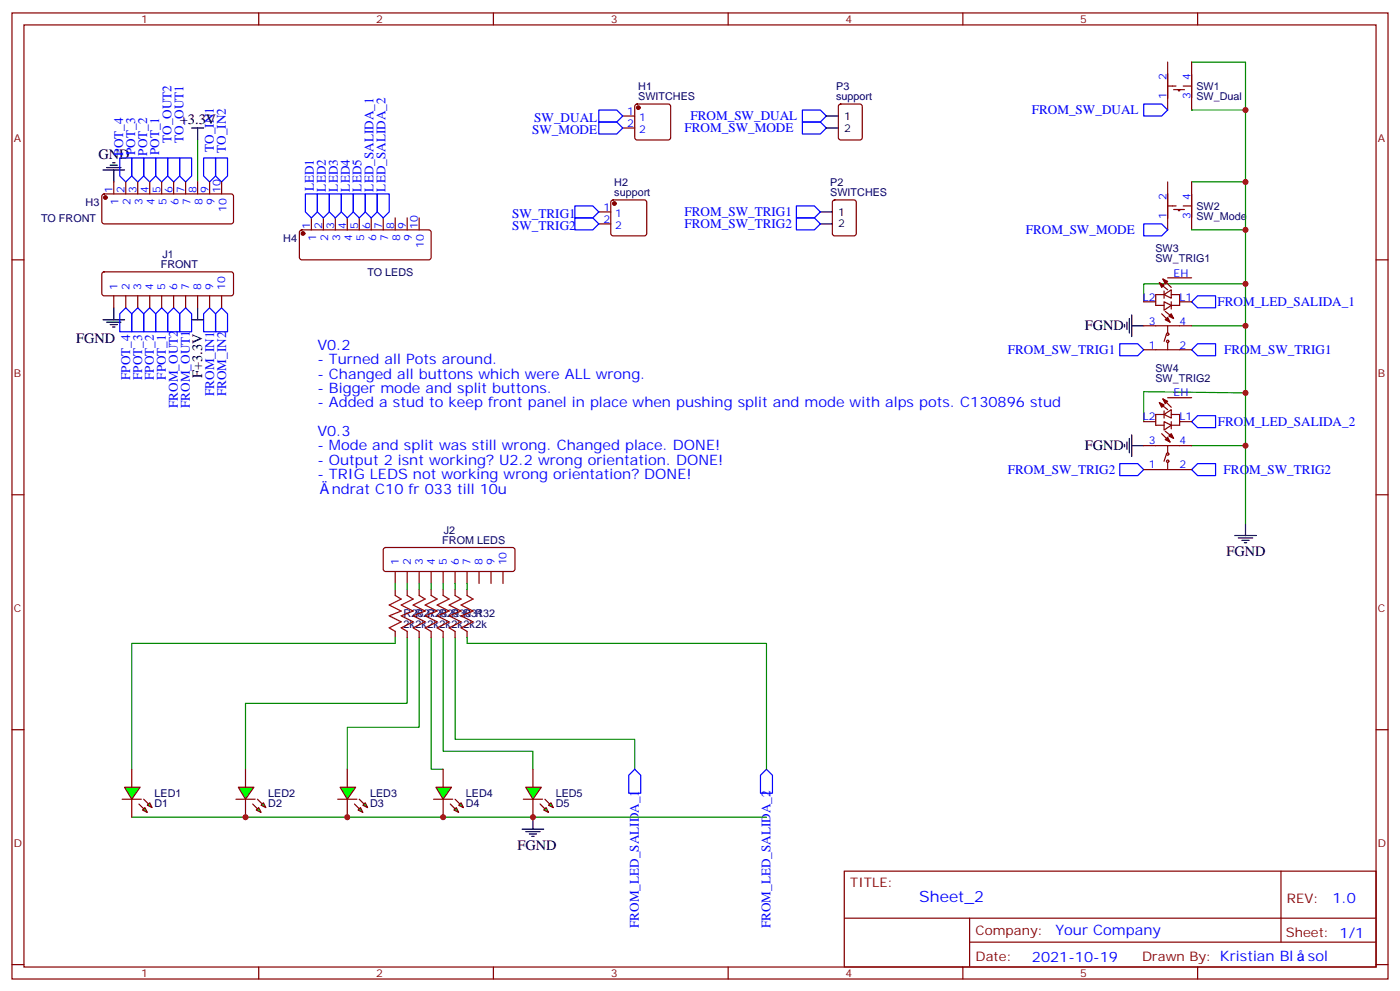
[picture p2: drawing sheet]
<svg xmlns="http://www.w3.org/2000/svg" width="412mm" height="292mm" viewBox="0 0 412 292" stroke-linecap="round" stroke-linejoin="round" font-family="sans-serif">
<g fill="none" stroke="#870000" stroke-width=".35">
<path d="M3.5 3.8h405.4v284.3h-405.4zM7.1 7.3h398.2v277.3h-398.2zM76.2 3.8v3.5M145.3 3.8v3.5M214.5 3.8v3.5M283.6 3.8v3.5M344 18.3v14.1M351 18.3v14.1M352.8 3.8v3.5M183.4 34.1h3.6M183.4 37.7h3.6M187.2 30.8l.5-.2h9.1l.5 .2 .3 .5v9.2l-.3 .5-.5 .2h-9.1l-.5-.2-.2-.5v-9.2z"/>
<path d="M247.2 30.8l.4-.2h5.7l.6 .5 .1 9.4-.5 .6-5.9 .1-.6-.5-.1-9.4zM344 25.3h2.4M345.7 26.4h3.2M347.1 26.4v.3h.4v-.3M348.5 25.3h2.5M30.2 57.3l.5-.2h37.7l.4 .7v7.4l-.2 .5-.5 .2h-37.4l-.5-.2-.2-.5v-7.4zM33.5 53.6v3.5M37 53.6v3.5M40.6 53.6v3.5M44.1 53.6v3.5M47.6 53.6v3.5M51.2 53.6v3.5"/>
<path d="M54.7 53.6v3.5M58.2 53.6v3.5M61.7 53.6v3.5M65.3 53.6v3.5M180.2 59l.4-.2h9.2l.5 .2 .2 .5v9.2l-.2 .5-.5 .2h-9.2l-.5-.2-.2-.5v-9.2zM245.4 59l.5-.2h5.6l.7 .5v9.4l-.4 .7h-5.9l-.7-.4v-9.5zM344 53.6v14.1M351 53.6v14.1M3.5 76.5h3.6M88.4 67.9l.5-.2h37.7l.4 .7v7.4l-.2 .5-.5 .2h-37.4l-.5-.3-.2-.4v-7.4zM91.7 64.1v3.6M95.2 64.1v3.6"/>
<path d="M98.8 64.1v3.6M102.3 64.1v3.6M105.8 64.1v3.6M109.4 64.1v3.6M112.9 64.1v3.6M116.4 64.1v3.6M119.9 64.1v3.6M123.5 64.1v3.6M176.4 62.4h3.5M176.4 65.9h3.5M344 60.6h2.4M345.7 61.7h3.2"/>
<path d="M347.1 61.7v.3h.4v-.3M348.5 60.6h2.5M405.3 76.5h3.6M30.2 80.2l.5-.2h37.4l.5 .2 .2 .5v5.7l-.2 .5-.5 .2h-37.4l-.5-.3-.2-.4v-5.7zM33.5 87.1v3.5M37 87.1v3.5M40.6 87.1v3.5M44.1 87.1v3.5M47.6 87.1v3.5M51.2 87.1v3.5M54.7 87.1v3.5M58.2 87.1v3.5"/>
<path d="M61.7 87.1v3.5M65.3 87.1v3.5M3.5 145.6h3.6M405.3 145.6h3.6M113.1 161.4l.5-.3h37.4l.5 .3 .2 .5v5.6l-.2 .5-.5 .2h-37.4l-.5-.2-.2-.5v-5.6zM116.4 168.2v3.5M116.4 173.5v1.8M119.9 168.2v3.5M119.9 173.5v1.8M123.5 168.2v3.5M123.5 173.5v1.8M127 168.2v3.5"/>
<path d="M127 173.5v1.8M130.5 168.2v3.5M130.5 173.5v1.8M134.1 168.2v3.5M134.1 173.5v1.8M137.6 168.2v3.5M137.6 173.5v1.8M141.1 168.2v3.5M144.6 168.2v3.5M148.2 168.2v3.5M116.4 185.8v1.8M119.9 185.8v1.8"/>
<path d="M123.5 185.8v1.8M127 185.8v1.8M130.5 185.8v1.8M134.1 185.8v1.8M137.6 185.8v1.8M3.5 214.8h3.6M405.3 214.8h3.6M248.7 256.4h156.6v28.2h-156.6zM377.3 256.4v20.9M248.7 270.2h156.5M285.6 277.3h119.6M285.6 270.2v14.2"/>
<path d="M3.5 283.9h3.6M76.2 284.6v3.5M145.3 284.6v3.5M214.5 284.6v3.5M283.6 284.6v3.5M352.8 284.6v3.5M405.3 283.9h3.6"/>
</g>
<g fill="none" stroke="#008700" stroke-width=".35">
<path d="M351 18.3h15.9v14.1M58.2 41.2v12.4M351 53.6h15.9M366.9 83.5h-30v5.3M366.9 115.6l-30-.3v8.8M116.4 171.7v1.8M119.9 171.7v1.8M123.5 171.7v1.8M127 171.7v1.8M130.5 171.7v1.8M134.1 171.7v1.8M137.6 171.7v1.8"/>
<path d="M116.4 187.6v1.8h-77.6v37M119.9 187.6v19.4h-47.6v19.4M123.5 187.6v26.5h-21.2v12.3M127 187.6v38.8h3.5M130.5 187.6v33.5h26.5v5.3M134.1 187.6v30h52.9v8.8M137.6 187.6v1.8h88.2v37M38.8 240.5h187"/>
</g>
<g fill="none" stroke="#00f" stroke-width=".35">
<path d="M176.4 32.4h5.3l1.7 1.7-1.7 1.8h-5.3zM176.4 35.9h5.3l1.7 1.8-1.7 1.7h-5.3zM236.4 35.9h5.3l1.7 1.8-1.7 1.7h-5.3zM236.4 32.4h5.3l1.7 1.7-1.7 1.8h-5.3zM35.3 46.5h3.5v5.3l-1.8 1.8-1.7-1.8zM38.8 46.5h3.5v5.3l-1.7 1.8-1.8-1.8zM42.3 46.5h3.6v5.3l-1.8 1.8-1.8-1.8zM45.9 46.5h3.5v5.3l-1.8 1.8-1.7-1.8zM49.4 46.5h3.5v5.3l-1.7 1.8-1.8-1.8zM52.9 46.5h3.5v5.3l-1.7 1.8-1.8-1.8zM60 46.5h3.5v5.3l-1.8 1.8-1.7-1.8zM63.5 46.5h3.5v5.3l-1.7 1.8-1.8-1.8z"/>
<path d="M169.3 60.6h5.3l1.8 1.8-1.8 1.7h-5.3zM169.3 64.1h5.3l1.8 1.8-1.8 1.8h-5.3zM234.6 60.6h5.3l1.8 1.8-1.8 1.7h-5.3zM234.6 64.1h5.3l1.8 1.8-1.8 1.8h-5.3zM37 90.6l1.8 1.8v5.2h-3.5v-5.2zM38.8 92.4l1.8-1.8 1.7 1.8v5.2h-3.5zM44.1 90.6l1.8 1.8v5.2h-3.6v-5.2zM47.6 90.6l1.8 1.8v5.2h-3.5v-5.2zM51.2 90.6l1.7 1.8v5.2h-3.5v-5.2zM54.7 90.6l1.7 1.8v5.2h-3.5v-5.2zM60 92.4l1.7-1.8 1.8 1.8v5.2h-3.5zM65.3 90.6l1.7 1.8v5.2h-3.5v-5.2z"/>
<path d="M351 88.8l1.8-1.7h5.3v3.5h-5.3zM351 102.9l1.8-1.7h5.3v3.5h-5.3zM351 124.1l1.8-1.8h5.3v3.6h-5.3zM351 138.2l1.8-1.7h5.3v3.5h-5.3zM187 226.4l1.7 1.8v5.3h-3.5v-5.3zM225.8 226.4l1.7 1.8v5.3h-3.5v-5.3z"/>
</g>
<g fill="#870000" stroke="#870000" stroke-width=".35">
<circle cx="188" cy="31.7" r=".53"/>
<circle cx="181" cy="59.9" r=".53"/>
<circle cx="89.3" cy="68.7" r=".53"/>
<circle cx="31" cy="58.1" r=".53"/>
</g>
<g fill="none" stroke="#000" stroke-width=".35">
<path d="M56.4 37.7h3.6M58.2 37.7v3.5M243.4 34.1h3.5M243.4 37.7h3.5M30.3 50h6.4M31.4 49.3h4.2M32.5 48.6h2.1M33.2 47.9h.7M33.5 50v3.6M241.7 62.4h3.5M241.7 65.9h3.5M30.3 94.1h6.4"/>
<path d="M31.4 94.8h4.2M32.5 95.5h2.1M33.2 96.2h.7M33.5 90.6v3.5M56.4 94.1h3.6M58.2 90.6v3.5M331.3 95.5v.7M332 94.8v2.1M332.7 93.8v4.2M333.4 95.9h3.5M333.4 92.7v6.4M331.3 130.8v.7"/>
<path d="M332 130.1v2.1M332.7 129v4.3M333.4 128v6.3M333.4 131.2h3.5M153.8 244.1h6.4M154.9 244.8h4.2M155.9 245.5h2.1M156.6 246.2h.7M157 240.5v3.6"/>
</g>
<path d="M116.4 175.3l1.8 1-3.5 1.8 3.5 1.7-3.5 1.5 3.5 1.7-3.5 1.8 1.7 1M119.9 175.3l1.8 1-3.5 1.8 3.5 1.7-3.5 1.5 3.5 1.7-3.5 1.8 1.7 1M123.5 175.3l1.7 1-3.5 1.8 3.5 1.7-3.5 1.5 3.5 1.7-3.5 1.8 1.8 1M127 175.3l1.8 1-3.6 1.8 3.6 1.7-3.6 1.5 3.6 1.7-3.6 1.8 1.8 1M130.5 175.3l1.8 1-3.5 1.8 3.5 1.7-3.5 1.5 3.5 1.7-3.5 1.8 1.7 1M134.1 175.3l1.7 1-3.5 1.8 3.5 1.7-3.5 1.5 3.5 1.7-3.5 1.8 1.8 1M137.6 175.3l1.7 1-3.5 1.8 3.5 1.7-3.5 1.5 3.5 1.7-3.5 1.8 1.8 1" fill="none" stroke="#a10000" stroke-width=".35"/>
<path d="M154.9 231.7h4.6l-2.5 3.5z" fill="#0f0" stroke="#870000" stroke-width=".35"/>
<path d="M154.2 235.2h5.6z" fill="#f00" stroke="#870000" stroke-width=".35"/>
<g fill="#870000" stroke="#870000" stroke-width=".35">
<path d="M160.5 235.2l1.4 1.4z"/>
<path d="M159.1 236.6l1.4 1.5z"/>
</g>
<g fill="#0f0" stroke="#870000" stroke-width=".35">
<path d="M161.6 237l.7-.7 .7 1.4z"/>
<path d="M160.2 238.4l.7-.7 .7 1.4z"/>
</g>
<path d="M157 226.4v5.3M157 235.2v5.3" fill="none" stroke="#870000" stroke-width=".35"/>
<path d="M128.4 231.7h4.6l-2.5 3.5z" fill="#0f0" stroke="#870000" stroke-width=".35"/>
<path d="M127.7 235.2h5.6z" fill="#f00" stroke="#870000" stroke-width=".35"/>
<g fill="#870000" stroke="#870000" stroke-width=".35">
<path d="M134.1 235.2l1.4 1.4z"/>
<path d="M132.6 236.6l1.5 1.5z"/>
</g>
<g fill="#0f0" stroke="#870000" stroke-width=".35">
<path d="M135.1 237l.7-.7 .7 1.4z"/>
<path d="M133.7 238.4l.7-.7 .7 1.4z"/>
</g>
<path d="M130.5 226.4v5.3M130.5 235.2v5.3" fill="none" stroke="#870000" stroke-width=".35"/>
<path d="M100.2 231.7h4.6l-2.5 3.5z" fill="#0f0" stroke="#870000" stroke-width=".35"/>
<path d="M99.5 235.2h5.6z" fill="#f00" stroke="#870000" stroke-width=".35"/>
<g fill="#870000" stroke="#870000" stroke-width=".35">
<path d="M105.8 235.2l1.4 1.4z"/>
<path d="M104.4 236.6l1.4 1.5z"/>
</g>
<g fill="#0f0" stroke="#870000" stroke-width=".35">
<path d="M106.9 237l.7-.7 .7 1.4z"/>
<path d="M105.5 238.4l.7-.7 .7 1.4z"/>
</g>
<path d="M102.3 226.4v5.3M102.3 235.2v5.3" fill="none" stroke="#870000" stroke-width=".35"/>
<path d="M70.2 231.7h4.6l-2.5 3.5z" fill="#0f0" stroke="#870000" stroke-width=".35"/>
<path d="M69.5 235.2h5.6z" fill="#f00" stroke="#870000" stroke-width=".35"/>
<g fill="#870000" stroke="#870000" stroke-width=".35">
<path d="M75.8 235.2l1.5 1.4z"/>
<path d="M74.4 236.6l1.4 1.5z"/>
</g>
<g fill="#0f0" stroke="#870000" stroke-width=".35">
<path d="M77.6 236.3l.7 1.4-1.4-.7z"/>
<path d="M75.5 238.4l.7-.7 .7 1.4z"/>
</g>
<path d="M72.3 226.4v5.3M72.3 235.2v5.3" fill="none" stroke="#870000" stroke-width=".35"/>
<path d="M36.7 231.7h4.6l-2.5 3.5z" fill="#0f0" stroke="#870000" stroke-width=".35"/>
<path d="M36 235.2h5.6z" fill="#f00" stroke="#870000" stroke-width=".35"/>
<g fill="#870000" stroke="#870000" stroke-width=".35">
<path d="M42.3 235.2l1.4 1.4z"/>
<path d="M40.9 236.6l1.4 1.5z"/>
</g>
<g fill="#0f0" stroke="#870000" stroke-width=".35">
<path d="M43.4 237l.7-.7 .7 1.4z"/>
<path d="M42 238.4l.7-.7 .7 1.4z"/>
</g>
<g fill="none" stroke="#870000" stroke-width=".35">
<path d="M336.9 88.8h3.5M336.9 95.9h14.1M342.2 92.4l2.5 2.4M342.2 83.9l1.8 1.4M342.5 82.1l2.5 2.5M342.9 88.8l2.1 1.1-2.1 1.4zM342.9 86.7l2.1-1.4v2.5zM342.9 86.7h-2.5v3.2h2.5M342.9 85.7v2.1M343.3 91.7l1.7 1.4M343.6 98.4l-.7 2.1M344 95.9v2.1"/>
<path d="M344 81.8h7M345 86.7h2.5v3.2h-2.5M345 88.8v2.1M347.5 88.8h3.5M336.9 102.9h14.1M342.2 119.2l1.8 1.4M342.5 117.4l2.5 2.5M344 100.8v2.1M344 117.1h7M336.9 124.1h3.5M336.9 131.2h14.1M336.9 138.2h14.1"/>
<path d="M342.2 127.6l2.5 2.5M342.9 124.1l2.1 1.1-2.1 1.4zM342.9 122l2.1-1.4v2.4zM342.9 122h-2.5v3.2h2.5M342.9 120.9v2.1M343.3 126.9l1.7 1.4M343.6 133.6l-.7 2.1M344 136.1v2.1M344 131.2v2.1M345 122h2.5v3.2h-2.5M345 124.1v2.1M347.5 124.1h3.5"/>
<path d="M38.8 226.4v5.3M38.8 235.2v5.3"/>
<circle cx="344" cy="98.4" r=".35"/>
<circle cx="344" cy="100.5" r=".35"/>
<circle cx="344" cy="133.6" r=".35"/>
<circle cx="344" cy="135.7" r=".35"/>
</g>
<path d="M336.9 30.6h5.3l1.8 1.8-1.8 1.7h-5.3zM90 57.1h3.5v5.3l-1.8 1.7-1.7-1.7zM93.5 57.1h3.5v5.3l-1.8 1.7-1.7-1.7zM97 57.1h3.5v5.3l-1.7 1.7-1.8-1.7zM100.5 57.1h3.6v5.3l-1.8 1.7-1.8-1.7zM104.1 57.1h3.5v5.3l-1.8 1.7-1.7-1.7zM107.6 57.1h3.5v5.3l-1.7 1.7-1.8-1.7zM111.1 57.1h3.6v5.3l-1.8 1.7-1.8-1.7zM336.9 65.9h5.3l1.8 1.8-1.8 1.7h-5.3zM329.8 101.2h5.3l1.8 1.7-1.8 1.8h-5.3zM329.8 136.5h5.3l1.8 1.7-1.8 1.8h-5.3z" fill="none" stroke="#00f" stroke-width=".35"/>
<path d="M351 32.4h15.9v121.7M351 67.7h15.9M351 95.9h15.9M351 131.2h15.9" fill="none" stroke="#008700" stroke-width=".35"/>
<path d="M363.7 157.6h6.4M364.8 158.3h4.2M365.8 159h2.1M366.5 159.7h.7M366.9 154.1v3.5" fill="none" stroke="#000" stroke-width=".35"/>
<g fill="#870000" stroke="#870000" stroke-width=".35">
<path d="M344.3 128.3l.7-.7 .7 1.4z"/>
<path d="M343.3 129.4l.7-.7 .7 1.4z"/>
<path d="M342.5 117.4l1.5 .7-.7 .7z"/>
<path d="M341.5 118.5l1.4 .7-.7 .7z"/>
<path d="M344.3 93.1l.7-.7 .7 1.4z"/>
<path d="M343.3 94.1l.7-.7 .7 1.4z"/>
<path d="M342.5 82.1l1.5 .7-.7 .7z"/>
<path d="M341.5 83.2l1.4 .7-.7 .7z"/>
</g>
<g fill="#c00">
<circle cx="366.9" cy="115.6" r=".88"/>
<circle cx="366.9" cy="53.6" r=".88"/>
<circle cx="366.9" cy="32.4" r=".88"/>
<circle cx="366.9" cy="83.5" r=".88"/>
<circle cx="157" cy="240.5" r=".88"/>
<circle cx="130.5" cy="240.5" r=".88"/>
<circle cx="102.3" cy="240.5" r=".88"/>
<circle cx="72.3" cy="240.5" r=".88"/>
<circle cx="366.9" cy="131.2" r=".88"/>
<circle cx="366.9" cy="95.9" r=".88"/>
<circle cx="366.9" cy="67.7" r=".88"/>
</g>
<text font-size="4.6" fill="#00f" x="270.8" y="265.4">Sheet_2</text>
<g font-size="4.2">
<text x="53" y="36.5">+3.3V</text>
<text x="29" y="46.7">GND</text>
<text x="22.5" y="100.8">FGND</text>
<text x="319.6" y="97.3">FGND</text>
<text x="59.6" y="111.2" transform="rotate(-90 59.6 111.2)">F+3.3V</text>
<text x="319.6" y="132.5">FGND</text>
<text x="361.3" y="163.7">FGND</text>
<text x="152.4" y="250.1">FGND</text>
</g>
<g font-size="4.2" fill="#00f">
<text x="93.5" y="102.9">V0.2</text>
<text x="93.5" y="107.2">- Turned all Pots around.</text>
<text x="93.5" y="111.4">- Changed all buttons which were ALL wrong.</text>
<text x="93.5" y="115.6">- Bigger mode and split buttons.</text>
<text x="93.5" y="119.9">- Added a stud to keep front panel in place when pushing split and mode with alps pots. C130896 stud</text>
<text x="93.5" y="128.3">V0.3</text>
<text x="93.5" y="132.6">- Mode and split was still wrong. Changed place. DONE!</text>
<text x="93.5" y="136.8">- Output 2 isnt working? U2.2 wrong orientation. DONE!</text>
<text x="93.5" y="141">- TRIG LEDS not working wrong orientation? DONE!</text>
<text x="97.7" y="145.3">ndrat C10 fr 033 till 10u</text>
<text x="392.5" y="265.7">1.0</text>
<text x="310.9" y="275.2">Your Company</text>
<text x="304" y="283">2021-10-19</text>
<text x="385.3" y="282.9">sol</text>
</g>
<g font-size="3.9" fill="#00f">
<text x="157.4" y="35.9">SW_DUAL</text>
<text x="203.4" y="35.4">FROM_SW_DUAL</text>
<text x="303.9" y="33.6">FROM_SW_DUAL</text>
<text x="156.7" y="39.4">SW_MODE</text>
<text x="201.6" y="38.9">FROM_SW_MODE</text>
<text x="36.3" y="45.9" transform="rotate(-90 36.3 45.9)">POT_4</text>
<text x="39.8" y="45.7" transform="rotate(-90 39.8 45.7)">POT_3</text>
<text x="43.3" y="45.9" transform="rotate(-90 43.3 45.9)">POT_2</text>
<text x="46.9" y="45.7" transform="rotate(-90 46.9 45.7)">POT_1</text>
<text x="50.6" y="42.1" transform="rotate(-90 50.6 42.1)">TO_OUT2</text>
<text x="54.1" y="42.1" transform="rotate(-90 54.1 42.1)">TO_OUT1</text>
<text x="63" y="44.7" transform="rotate(-90 63 44.7)">TO_IN1</text>
<text x="66.5" y="45" transform="rotate(-90 66.5 45)">TO_IN2</text>
<text x="92.5" y="56.3" transform="rotate(-90 92.5 56.3)">LED1</text>
<text x="95.9" y="56.4" transform="rotate(-90 95.9 56.4)">LED2</text>
<text x="99.5" y="56.4" transform="rotate(-90 99.5 56.4)">LED3</text>
<text x="103" y="56.4" transform="rotate(-90 103 56.4)">LED4</text>
<text x="106.5" y="56.4" transform="rotate(-90 106.5 56.4)">LED5</text>
<text x="110.1" y="56.4" transform="rotate(-90 110.1 56.4)">LED_SALIDA_1</text>
<text x="113.6" y="56.4" transform="rotate(-90 113.6 56.4)">LED_SALIDA_2</text>
<text x="150.9" y="64.1">SW_TRIG1</text>
<text x="201.6" y="63.6">FROM_SW_TRIG1</text>
<text x="150.9" y="67.7">SW_TRIG2</text>
<text x="201.6" y="67.2">FROM_SW_TRIG2</text>
<text x="302.2" y="68.9">FROM_SW_MODE</text>
<text x="358.6" y="90.1">FROM_LED_SALIDA_1</text>
<text x="296.9" y="104.2">FROM_SW_TRIG1</text>
<text x="360.6" y="104.2">FROM_SW_TRIG1</text>
<text x="38.3" y="111.8" transform="rotate(-90 38.3 111.8)">FPOT_4</text>
<text x="41.8" y="111.8" transform="rotate(-90 41.8 111.8)">FPOT_3</text>
<text x="45.4" y="111.8" transform="rotate(-90 45.4 111.8)">FPOT_2</text>
<text x="48.9" y="111.8" transform="rotate(-90 48.9 111.8)">FPOT_1</text>
<text x="63.1" y="116.5" transform="rotate(-90 63.1 116.5)">FROM_IN1</text>
<text x="66.6" y="116.7" transform="rotate(-90 66.6 116.7)">FROM_IN2</text>
<text x="52.4" y="120.1" transform="rotate(-90 52.4 120.1)">FROM_OUT2</text>
<text x="55.9" y="120.1" transform="rotate(-90 55.9 120.1)">FROM_OUT1</text>
<text x="358.7" y="125.3">FROM_LED_SALIDA_2</text>
<text x="296.9" y="139.5">FROM_SW_TRIG2</text>
<text x="360.4" y="139.5">FROM_SW_TRIG2</text>
<text x="188.2" y="273.1" transform="rotate(-90 188.2 273.1)">FROM_LED_SALIDA_1</text>
<text x="227" y="273.2" transform="rotate(-90 227 273.2)">FROM_LED_SALIDA_2</text>
</g>
<g font-size="3.9" fill="#800">
<text x="250.5" y="261">TITLE:</text>
<text x="379.1" y="265.7">REV:</text>
<text x="287.4" y="275.2">Company:</text>
<text x="378.7" y="275.8">Sheet: 1/1</text>
<text x="287.4" y="282.9">Date:</text>
<text x="336.4" y="282.9">Drawn By: Kristian Bl</text>
</g>
<g font-size="3.2" fill="#800">
<text x="41.6" y="6.8">1</text>
<text x="110.8" y="6.8">2</text>
<text x="179.9" y="6.8">3</text>
<text x="249.1" y="6.8">4</text>
<text x="318.2" y="6.8">5</text>
<text x="4.1" y="41.9">A</text>
<text x="405.9" y="41.9">A</text>
<text x="4.1" y="111.1">B</text>
<text x="405.9" y="111.1">B</text>
<text x="4.1" y="180.2">C</text>
<text x="405.9" y="180.2">C</text>
<text x="4.1" y="249.3">D</text>
<text x="405.9" y="249.3">D</text>
<text x="41.6" y="287.6">1</text>
<text x="110.8" y="287.6">2</text>
<text x="179.9" y="287.6">3</text>
<text x="249.1" y="287.6">4</text>
<text x="318.2" y="287.6">5</text>
</g>
<g font-size="3.2" fill="#00f">
<text x="343.6" y="23.6" transform="rotate(-90 343.6 23.6)">2</text>
<text x="350.7" y="23.6" transform="rotate(-90 350.7 23.6)">4</text>
<text x="343.6" y="29.1" transform="rotate(-90 343.6 29.1)">1</text>
<text x="350.7" y="29.1" transform="rotate(-90 350.7 29.1)">3</text>
<text x="184.8" y="33.8">1</text>
<text x="188.3" y="35.6">1</text>
<text x="184.8" y="37.3">2</text>
<text x="188.3" y="39.1">2</text>
<text x="33.2" y="56.9" transform="rotate(-90 33.2 56.9)">1</text>
<text x="36.7" y="56.9" transform="rotate(-90 36.7 56.9)">2</text>
<text x="40.2" y="56.9" transform="rotate(-90 40.2 56.9)">3</text>
<text x="43.7" y="56.9" transform="rotate(-90 43.7 56.9)">4</text>
<text x="47.3" y="56.9" transform="rotate(-90 47.3 56.9)">5</text>
<text x="50.8" y="56.9" transform="rotate(-90 50.8 56.9)">6</text>
<text x="54.3" y="56.9" transform="rotate(-90 54.3 56.9)">7</text>
<text x="57.9" y="56.9" transform="rotate(-90 57.9 56.9)">8</text>
<text x="61.4" y="56.9" transform="rotate(-90 61.4 56.9)">9</text>
<text x="64.9" y="56.9" transform="rotate(-90 64.9 56.9)">10</text>
<text x="343.6" y="58.8" transform="rotate(-90 343.6 58.8)">2</text>
<text x="350.7" y="58.8" transform="rotate(-90 350.7 58.8)">4</text>
<text x="34.9" y="60.4" transform="rotate(-90 34.9 60.4)">1</text>
<text x="38.5" y="60.4" transform="rotate(-90 38.5 60.4)">2</text>
<text x="42" y="60.4" transform="rotate(-90 42 60.4)">3</text>
<text x="45.5" y="60.4" transform="rotate(-90 45.5 60.4)">4</text>
<text x="49" y="60.4" transform="rotate(-90 49 60.4)">5</text>
<text x="52.6" y="60.4" transform="rotate(-90 52.6 60.4)">6</text>
<text x="56.1" y="60.4" transform="rotate(-90 56.1 60.4)">7</text>
<text x="59.6" y="60.4" transform="rotate(-90 59.6 60.4)">8</text>
<text x="63.1" y="60.4" transform="rotate(-90 63.1 60.4)">9</text>
<text x="66.7" y="62.4" transform="rotate(-90 66.7 62.4)">10</text>
<text x="177.7" y="62">1</text>
<text x="177.7" y="65.5">2</text>
<text x="181.2" y="63.8">1</text>
<text x="343.6" y="64.4" transform="rotate(-90 343.6 64.4)">1</text>
<text x="350.7" y="64.4" transform="rotate(-90 350.7 64.4)">3</text>
<text x="91.4" y="67.5" transform="rotate(-90 91.4 67.5)">1</text>
<text x="93.1" y="71" transform="rotate(-90 93.1 71)">1</text>
<text x="94.9" y="67.5" transform="rotate(-90 94.9 67.5)">2</text>
<text x="96.7" y="71" transform="rotate(-90 96.7 71)">2</text>
<text x="98.4" y="67.5" transform="rotate(-90 98.4 67.5)">3</text>
<text x="100.2" y="71" transform="rotate(-90 100.2 71)">3</text>
<text x="102" y="67.5" transform="rotate(-90 102 67.5)">4</text>
<text x="103.7" y="71" transform="rotate(-90 103.7 71)">4</text>
<text x="105.5" y="67.5" transform="rotate(-90 105.5 67.5)">5</text>
<text x="107.2" y="71" transform="rotate(-90 107.2 71)">5</text>
<text x="109" y="67.5" transform="rotate(-90 109 67.5)">6</text>
<text x="110.8" y="71" transform="rotate(-90 110.8 71)">6</text>
<text x="112.5" y="67.5" transform="rotate(-90 112.5 67.5)">7</text>
<text x="114.3" y="71" transform="rotate(-90 114.3 71)">7</text>
<text x="116.1" y="67.5" transform="rotate(-90 116.1 67.5)">8</text>
<text x="117.8" y="71" transform="rotate(-90 117.8 71)">8</text>
<text x="119.6" y="67.5" transform="rotate(-90 119.6 67.5)">9</text>
<text x="121.4" y="71" transform="rotate(-90 121.4 71)">9</text>
<text x="123.1" y="67.5" transform="rotate(-90 123.1 67.5)">10</text>
<text x="181.2" y="67.3">2</text>
<text x="124.9" y="73" transform="rotate(-90 124.9 73)">10</text>
<text x="345.7" y="81.4">EH</text>
<text x="34.6" y="85.3" transform="rotate(-90 34.6 85.3)">1</text>
<text x="38.1" y="85.3" transform="rotate(-90 38.1 85.3)">2</text>
<text x="41.6" y="85.3" transform="rotate(-90 41.6 85.3)">3</text>
<text x="45.2" y="85.3" transform="rotate(-90 45.2 85.3)">4</text>
<text x="48.7" y="85.3" transform="rotate(-90 48.7 85.3)">5</text>
<text x="52.2" y="85.3" transform="rotate(-90 52.2 85.3)">6</text>
<text x="55.7" y="85.3" transform="rotate(-90 55.7 85.3)">7</text>
<text x="59.3" y="85.3" transform="rotate(-90 59.3 85.3)">8</text>
<text x="62.8" y="85.3" transform="rotate(-90 62.8 85.3)">9</text>
<text x="66.3" y="85.3" transform="rotate(-90 66.3 85.3)">10</text>
<text x="336.6" y="88.5">L2</text>
<text x="347.5" y="88.5">L1</text>
<text x="338.4" y="95.5">3</text>
<text x="347.5" y="95.5">4</text>
<text x="338.4" y="102.6">1</text>
<text x="347.5" y="102.6">2</text>
<text x="345.7" y="116.7">EH</text>
<text x="336.6" y="123.8">L2</text>
<text x="347.5" y="123.8">L1</text>
<text x="338.4" y="130.8">3</text>
<text x="347.5" y="130.8">4</text>
<text x="338.4" y="137.9">1</text>
<text x="347.5" y="137.9">2</text>
<text x="117.5" y="166.4" transform="rotate(-90 117.5 166.4)">1</text>
<text x="121" y="166.4" transform="rotate(-90 121 166.4)">2</text>
<text x="124.5" y="166.4" transform="rotate(-90 124.5 166.4)">3</text>
<text x="128.1" y="166.4" transform="rotate(-90 128.1 166.4)">4</text>
<text x="131.6" y="166.4" transform="rotate(-90 131.6 166.4)">5</text>
<text x="135.1" y="166.4" transform="rotate(-90 135.1 166.4)">6</text>
<text x="138.6" y="166.4" transform="rotate(-90 138.6 166.4)">7</text>
<text x="142.2" y="166.4" transform="rotate(-90 142.2 166.4)">8</text>
<text x="145.7" y="166.4" transform="rotate(-90 145.7 166.4)">9</text>
<text x="149.2" y="166.4" transform="rotate(-90 149.2 166.4)">10</text>
</g>
<g font-size="3.2" fill="#000080">
<text x="188" y="29.4">SWITCHES</text>
<text x="188" y="26.5">H1</text>
<text x="246.3" y="29.6">support</text>
<text x="246.3" y="26.4">P3</text>
<text x="352.4" y="29.4">SW_Dual</text>
<text x="352.4" y="26.5">SW1</text>
<text x="181" y="57.7">support</text>
<text x="181" y="54.7">H2</text>
<text x="244.6" y="57.8">SWITCHES</text>
<text x="244.6" y="54.6">P2</text>
<text x="12.1" y="65.3">TO FRONT</text>
<text x="25.2" y="60.5">H3</text>
<text x="352.4" y="64.7">SW_Mode</text>
<text x="352.4" y="61.8">SW2</text>
<text x="83.4" y="71.1">H4</text>
<text x="47.9" y="76">J1</text>
<text x="340.4" y="77.1">SW_TRIG1</text>
<text x="340.4" y="74.1">SW3</text>
<text x="47.4" y="79">FRONT</text>
<text x="108.2" y="81.2">TO LEDS</text>
<text x="340.4" y="112.3">SW_TRIG2</text>
<text x="340.4" y="109.4">SW4</text>
<text x="130.3" y="160.1">FROM LEDS</text>
<text x="130.8" y="157.1">J2</text>
<text x="118.9" y="184.8">2k2k2k2k2k2k2k</text>
<text x="118.9" y="181.6">R26 R28 R30 R32</text>
<text x="122.4" y="181.6">R27 R29 R31</text>
<text x="45.5" y="237.6">D1</text>
<text x="45.5" y="234.6">LED1</text>
<text x="79" y="237.6">D2</text>
<text x="79" y="234.6">LED2</text>
<text x="109" y="237.6">D3</text>
<text x="109" y="234.6">LED3</text>
<text x="137.2" y="237.6">D4</text>
<text x="137.2" y="234.6">LED4</text>
<text x="163.7" y="237.6">D5</text>
<text x="163.7" y="234.6">LED5</text>
</g>
<g font-size="3.2">
<text x="248.7" y="35.2">1</text>
<text x="248.7" y="38.7">2</text>
<text x="246.9" y="63.4">1</text>
<text x="246.9" y="67">2</text>
</g>
</svg>
